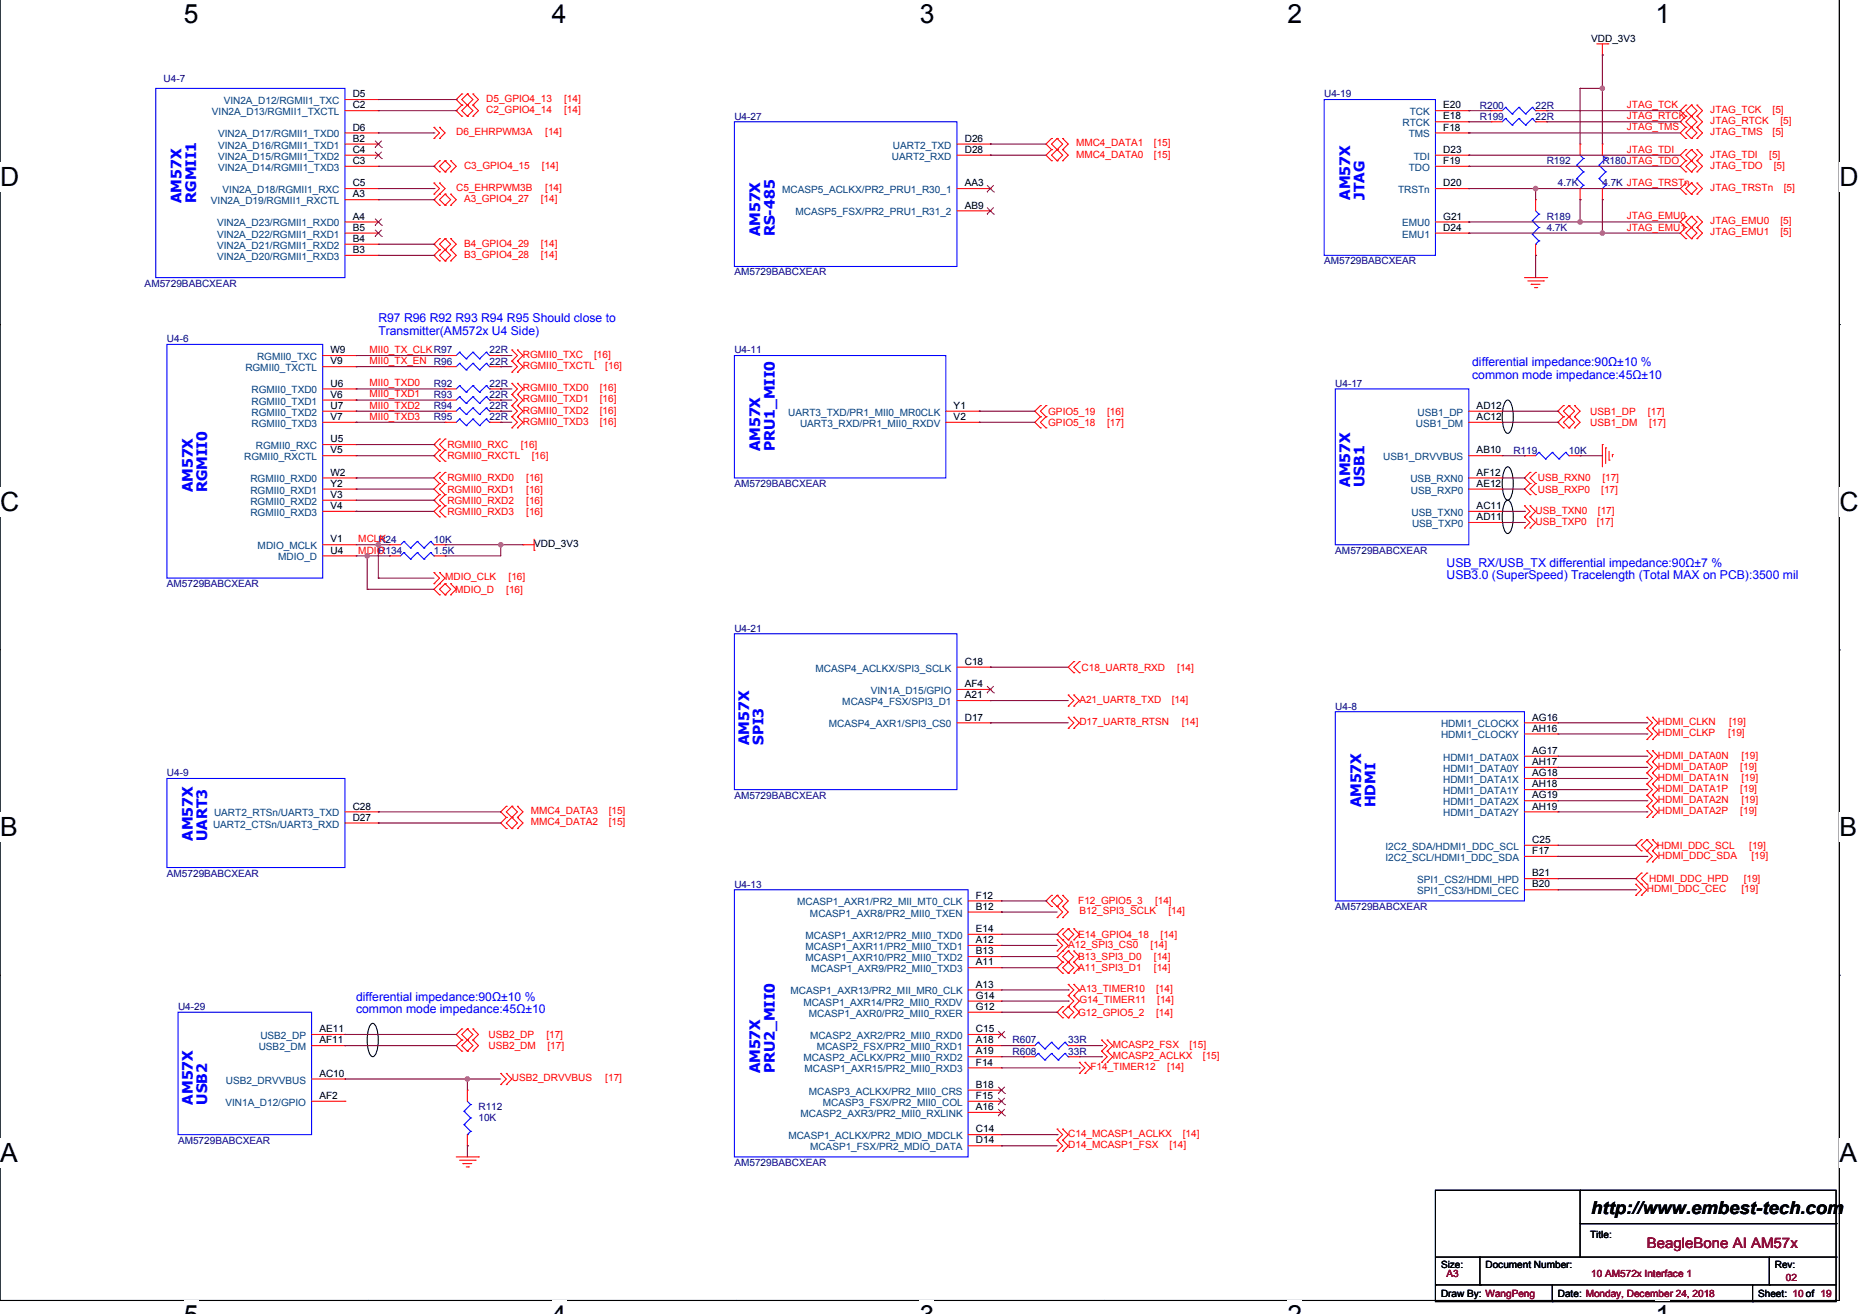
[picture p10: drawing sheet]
<svg xmlns="http://www.w3.org/2000/svg" width="297mm" height="210mm" viewBox="0 0 297 210" stroke-linecap="round" stroke-linejoin="round" font-family="sans-serif">
<path d="M0 -.1v207.8h293.9v-207.8" fill="none" stroke="#000" stroke-width=".17"/>
<g fill="#fff">
<path d="M29.4 -.1h2.3v4.7h-2.3z"/>
<path d="M29.4 207.7h2.3v2.3h-2.3z"/>
</g>
<path d="M58.8 207.7h.1" fill="none" stroke="#000" stroke-width=".17"/>
<g fill="#fff">
<path d="M88.2 -.1h2.3v4.7h-2.3z"/>
<path d="M88.2 207.7h2.3v2.3h-2.3z"/>
</g>
<path d="M117.6 207.7h.1" fill="none" stroke="#000" stroke-width=".17"/>
<g fill="#fff">
<path d="M146.9 -.1h2.4v4.7h-2.4z"/>
<path d="M146.9 207.7h2.4v2.3h-2.4z"/>
</g>
<path d="M176.3 207.7h.1" fill="none" stroke="#000" stroke-width=".17"/>
<g fill="#fff">
<path d="M205.7 -.1h2.4v4.7h-2.4z"/>
<path d="M205.7 207.7h2.4v2.3h-2.4z"/>
</g>
<path d="M235.1 207.7h.1" fill="none" stroke="#000" stroke-width=".17"/>
<g fill="#fff">
<path d="M264.5 -.1h2.3v4.7h-2.3z"/>
<path d="M264.5 207.7h2.3v2.3h-2.3z"/>
<path d="M0 25.9h3v4.7h-3z"/>
<path d="M293.9 25.9h3v4.7h-3z"/>
<path d="M0 77.8h3v4.7h-3z"/>
<path d="M293.9 77.8h3v4.7h-3z"/>
</g>
<path d="M0 51.9h.1M293.9 51.9h.1" fill="none" stroke="#000" stroke-width=".17"/>
<g fill="#fff">
<path d="M0 129.8h2.8v4.7h-2.8z"/>
<path d="M293.9 129.8h2.8v4.7h-2.8z"/>
</g>
<path d="M0 103.8h.1M293.9 103.8h.1" fill="none" stroke="#000" stroke-width=".17"/>
<g fill="#fff">
<path d="M0 181.8h2.8v4.7h-2.8z"/>
<path d="M293.9 181.8h2.8v4.7h-2.8z"/>
</g>
<g fill="none" stroke="#000" stroke-width=".17">
<path d="M240.7 64l.2-.1a1.42 1.42 0 0 1 .8 1.3 5.5 5.5 0 0 1-.6 3.9l-.2 .1a1.42 1.42 0 0 1-.7-1.3 5.5 5.5 0 0 1 .5-3.9zM240.7 74.7l.2-.1a1.42 1.42 0 0 1 .8 1.3 5.5 5.5 0 0 1-.6 3.9l-.2 .1a1.42 1.42 0 0 1-.7-1.3 5.5 5.5 0 0 1 .5-3.9zM240.7 80l.2-.1a1.42 1.42 0 0 1 .8 1.3 5.5 5.5 0 0 1-.6 3.9l-.2 .1a1.42 1.42 0 0 1-.7-1.3 5.5 5.5 0 0 1 .5-3.9zM0 155.8h.1M293.9 155.8h.1M59.3 163.6l.3-.1a1.42 1.42 0 0 1 .7 1.3 5.5 5.5 0 0 1-.5 3.9l-.2 .1a1.42 1.42 0 0 1-.8-1.3 5.5 5.5 0 0 1 .5-3.9zM229.4 190.1h64v17.8h-64zM252.5 190.1h.1M252.5 190.1v10.7M252.5 195.5h40.9M293.4 195.5h.1M229.4 205.3h.1"/>
<path d="M229.4 205.3h64M229.4 200.8h64M236.5 205.3h.1M236.5 200.8v4.5M248 207.9h.1M248 205.3v2.6M280 207.9h.1M280 205.3v2.6M282.7 205.3h.1M282.7 200.8v4.5M293.4 200.8h.1"/>
</g>
<g fill="none" stroke="#f00" stroke-width=".17">
<path d="M55.1 17.7h5.4M55.1 15.9h5.4M60.5 15.9h.1M60.5 17.7h.1M73.8 16.8h.1M73.8 15h.1M73.8 18.6h.1M73.8 15l-.9 .9 .9 .9M73.8 16.8l-.9 .9 .9 .9M74.7 15h.1M74.7 16.8h.1M74.7 18.6h.1"/>
<path d="M74.7 15l.9 .9-1.8 1.8 .9 .9M74.7 15l-.9 .9 1.8 1.8-.9 .9M75.6 16.8h.1M75.6 15h.1M75.6 18.6h.1M75.6 15l.9 .9-.9 .9M75.6 16.8l.9 .9-.9 .9M229.4 17.7h5.3M229.4 19.5h5.3M234.7 17.7h.1M234.7 19.5h.1M238.3 19.5h.1"/>
<path d="M238.3 17.7h.1M238.3 17.7h1.7M238.3 19.5h1.7M245.4 17.7h1.7M245.4 19.5h1.7M247.1 19.5h.1M247.1 17.7h.1M255.1 7h1.8M256 8.8h.1M256 7v1.8M256.9 7h.1M269.4 18.6h.1"/>
<path d="M269.4 16.8h.1M269.4 16.8l-.9 .9 .9 .9M269.4 18.6l-.9 .9 .9 .8M270.3 16.8h.1M270.3 18.6h.1M270.3 16.8l-.9 .9 1.7 1.8-1.7 1.7 .9 .9M270.3 16.8l.8 .9-1.7 1.8 1.7 1.7-.8 .9M271.1 18.6h.1M271.1 16.8h.1M271.1 16.8l.9 .9-.9 .9M271.1 18.6l.9 .9-.9 .8M55.1 35.5h5.4"/>
<path d="M55.1 37.2h5.4M55.1 21.2h5.4M55.1 24.8h5.4M55.1 26.6h5.4M55.1 30.1h5.4M55.1 23h5.4M55.1 31.9h5.4M55.1 39h5.4M60.5 21.2h.1M60.5 23h.1M60.5 24.8h.1M60.5 26.6h.1"/>
<path d="M60.5 30.1h.1M60.5 31.9h.1M60.5 35.5h.1M60.5 37.2h.1M60.5 39h.1M69.3 31h.1M69.3 29.2h.1M69.3 22.1h.1M69.3 20.3h.1M69.3 29.2l.9 .9-.9 .9M69.3 20.3l.9 .9-.9 .9M70.2 27.5h.1"/>
<path d="M70.2 25.7h.1M70.2 31h.1M70.2 29.2h.1M70.2 22.1h.1M70.2 20.3h.1M70.2 39.9h.1M70.2 32.8h.1M70.2 38.1h.1M70.2 25.7l-.9 .9 .9 .9M70.2 29.2l.9 .9-1.8 1.8 .9 .9M70.2 20.3l.9 .9-.9 .9M70.2 39.9l-.9 .9 .9 .9"/>
<path d="M70.2 38.1l-.9 .9 .9 .9M71.1 25.7h.1M71.1 27.5h.1M71.1 39.9h.1M71.1 31h.1M71.1 32.8h.1M71.1 38.1h.1M71.1 25.7l-.9 .9 .9 .9M71.1 25.7l.9 .9-.9 .9M71.1 31l.9 .9-.9 .9M71.1 38.1l.9 .9-1.8 1.8 .9 .9M71.1 38.1l-.9 .9 1.8 1.8-.9 .9"/>
<path d="M71.1 31l-.9 .9 .9 .9M72 27.5h.1M72 25.7h.1M72 39.9h.1M72 32.8h.1M72 31h.1M72 38.1h.1M72 25.7l.9 .9-.9 .9M72 31l.9 .9-.9 .9M72 39.9l.9 .9-.9 .9M72 38.1l.9 .9-.9 .9M152.9 24.8h5.3"/>
<path d="M152.9 30.1h5.3M152.9 23h5.3M152.9 33.7h5.3M158.2 23h.1M158.2 24.8h.1M158.2 30.1h.1M158.2 33.7h.1M168 23.9h.1M168 22.1h.1M168 25.7h.1M168 22.1l-.9 .9 .9 .9M168 23.9l-.9 .9 .9 .9"/>
<path d="M168.9 22.1h.1M168.9 23.9h.1M168.9 25.7h.1M168.9 22.1l-.9 .9 1.8 1.8-.9 .9M168.9 22.1l.9 .9-1.8 1.8 .9 .9M169.8 23.9h.1M169.8 22.1h.1M169.8 25.7h.1M169.8 22.1l.9 .9-.9 .9M169.8 23.9l.9 .9-.9 .9M229.4 35.5h5.3M229.4 37.2h5.3"/>
<path d="M229.4 21.2h5.3M229.4 24.8h5.3M229.4 26.6h5.3M229.4 30.1h5.3M234.7 35.5h.1M234.7 37.2h.1M234.7 21.2h.1M234.7 24.8h.1M234.7 26.6h.1M234.7 30.1h.1M245.4 31.9h.1M245.4 31.9v1.8"/>
<path d="M245.4 39v1.8M252.5 23h.1M252.5 31.9h.1M252.5 23v1.8M252.5 30.1v1.8M256 23h.1M256 31.9h.1M256 23v1.8M256 30.1v1.8M269.4 20.3h.1M269.4 22.1h.1M269.4 25.7h.1"/>
<path d="M269.4 23.9h.1M269.4 27.5h.1M269.4 31h.1M269.4 29.2h.1M269.4 36.3h.1M269.4 34.6h.1M269.4 38.1h.1M269.4 20.3l-.9 .9 .9 .9M269.4 23.9l-.9 .9 .9 .9M269.4 25.7l-.9 .9 .9 .9M269.4 29.2l-.9 .9 .9 .9M269.4 34.6l-.9 .9 .9 .8"/>
<path d="M269.4 36.3l-.9 .9 .9 .9M270.3 20.3h.1M270.3 22.1h.1M270.3 23.9h.1M270.3 25.7h.1M270.3 27.5h.1M270.3 29.2h.1M270.3 31h.1M270.3 34.6h.1M270.3 36.3h.1M270.3 38.1h.1M270.3 23.9l-.9 .9 1.7 1.8-.8 .9"/>
<path d="M270.3 23.9l.8 .9-1.7 1.8 .9 .9M270.3 29.2l-.9 .9 .9 .9M270.3 29.2l.8 .9-.8 .9M270.3 34.6l-.9 .9 1.7 1.7-.8 .9M270.3 34.6l.8 .9-1.7 1.7 .9 .9M271.1 20.3h.1M271.1 22.1h.1M271.1 25.7h.1M271.1 23.9h.1M271.1 27.5h.1M271.1 31h.1M271.1 29.2h.1"/>
<path d="M271.1 36.3h.1M271.1 34.6h.1M271.1 38.1h.1M271.1 20.3l.9 .9-.9 .9M271.1 23.9l.9 .9-.9 .9M271.1 29.2l.9 .9-.9 .9M271.1 25.7l.9 .9-.9 .9M271.1 34.6l.9 .9-.9 .8M271.1 36.3l.9 .9-.9 .9M51.6 58.6h5.3M51.6 56.8h5.3M55.1 40.8h5.4"/>
<path d="M56.9 56.8h.1M56.9 58.6h.1M60.5 40.8h.1M70.2 41.7h.1M71.1 41.7h.1M71.1 58.6h.1M71.1 56.8h.1M71.1 58.6h1.8M71.1 56.8h1.8M72 41.7h.1M78.2 58.6h1.8M78.2 56.8h1.8"/>
<path d="M80 58.6h.1M80 56.8h.1M81.8 59.5h.1M81.8 57.7h.1M81.8 55.9h.1M81.8 57.7l.9 .9-.9 .9M81.8 55.9l.9 .9-.9 .9M82.7 59.5h.1M82.7 57.7h.1M82.7 55.9h.1M82.7 57.7l.9 .9-.9 .9M82.7 55.9l.9 .9-.9 .9"/>
<path d="M243.6 44.3h3.5M244.1 44.9h2.5M244.7 45.4h.1M244.7 45.4h1.4M245.2 45.9h.3M245.4 40.8h.1M245.5 45.9h.1M246.6 44.9h.1M247.1 44.3h.1M51.6 65.7h5.3M51.6 63.9h5.3M51.6 72.8h5.3"/>
<path d="M51.6 62.1h5.3M51.6 67.5h5.3M51.6 71h5.3M51.6 76.4h5.3M51.6 78.1h5.3M51.6 79.9h5.3M56.9 62.1h.1M56.9 63.9h.1M56.9 65.7h.1M56.9 67.5h.1M56.9 71h.1M56.9 72.8h.1"/>
<path d="M56.9 76.4h.1M56.9 78.1h.1M56.9 79.9h.1M70.2 71.9h.1M70.2 73.7h.1M70.2 70.1h.1M70.2 77.2h.1M70.2 79h.1M70.2 75.5h.1M70.2 71.9l-.9 .9 .9 .9M70.2 70.1l-.9 .9 .9 .9M70.2 75.5l-.9 .9 .9 .8"/>
<path d="M70.2 79l-.9 .9 .9 .9M70.2 77.2l-.9 .9 .9 .9M71.1 73.7h.1M71.1 71.9h.1M71.1 70.1h.1M71.1 79h.1M71.1 77.2h.1M71.1 75.5h.1M71.1 65.7h.1M71.1 63.9h.1M71.1 67.5h.1M71.1 62.1h.1"/>
<path d="M71.1 70.1l-.9 .9 .9 .9M71.1 75.5l-.9 .9 .9 .8M71.1 77.2l-.9 .9 .9 .9M71.1 79l-.9 .9 .9 .9M71.1 71.9l-.9 .9 .9 .9M71.1 65.7h1.8M71.1 63.9h1.8M71.1 62.1h1.8M71.1 67.5h1.8M78.2 65.7h1.8M78.2 63.9h1.8M78.2 62.1h1.8"/>
<path d="M78.2 67.5h1.8M80 65.7h.1M80 63.9h.1M80 67.5h.1M80 62.1h.1M81.8 64.8h.1M81.8 63h.1M81.8 61.2h.1M81.8 66.6h.1M81.8 68.4h.1M81.8 63l.9 .9-.9 .9M81.8 61.2l.9 .9-.9 .9"/>
<path d="M81.8 64.8l.9 .9-.9 .9M81.8 66.6l.9 .9-.9 .9M82.7 64.8h.1M82.7 63h.1M82.7 61.2h.1M82.7 66.6h.1M82.7 68.4h.1M82.7 63l.9 .9-.9 .9M82.7 61.2l.9 .9-.9 .9M82.7 64.8l.9 .9-.9 .9M82.7 66.6l.9 .9-.9 .9M151.1 65.7h5.4"/>
<path d="M151.1 67.5h5.4M156.5 67.5h.1M156.5 65.7h.1M166.2 64.8h.1M166.2 66.6h.1M166.2 68.4h.1M166.2 64.8l-.8 .9 .8 .9M166.2 66.6l-.8 .9 .8 .9M167.1 66.6h.1M167.1 64.8h.1M167.1 68.4h.1M167.1 64.8l-.9 .9 .9 .9"/>
<path d="M167.1 66.6l-.9 .9 .9 .9M234.7 65.7h5.3M234.7 72.8h5.3M234.7 67.5h5.3M234.7 76.4h5.3M234.7 78.1h5.3M240 65.7h.1M240 67.5h.1M240 72.8h.1M240 78.1h.1M240 76.4h.1M243.6 72.8h.1"/>
<path d="M243.6 72.8h1.8M244.5 75.5h.1M244.5 77.2h.1M244.5 79h.1M244.5 75.5l-.9 .9 .9 .8M244.5 77.2l-.9 .9 .9 .9M245.4 77.2h.1M245.4 75.5h.1M245.4 79h.1M245.4 75.5l-.9 .9 .9 .8M245.4 77.2l-.9 .9 .9 .9M249.8 66.6h.1"/>
<path d="M249.8 68.4h.1M249.8 64.8h.1M249.8 66.6l-.9 .9 .9 .9M249.8 64.8l-.9 .9 .9 .9M250.7 68.4h.1M250.7 66.6h.1M250.7 64.8h.1M250.7 64.8l.9 .9-1.8 1.8 .9 .9M250.7 64.8l-.9 .9 1.8 1.8-.9 .9M250.7 72.8h1.8M251.6 66.6h.1M251.6 68.4h.1"/>
<path d="M251.6 64.8h.1M251.6 66.6l.9 .9-.9 .9M251.6 64.8l.9 .9-.9 .9M252.5 72.8h.1M256 71h.1M256 71v3.6M256.6 71.5h.1M256.6 71.5v2.5M257.1 73.5h.1M257.1 72.1v1.4M257.6 72.6h.1M257.6 72.6v.4"/>
<path d="M51.6 87h5.3M51.6 88.8h5.3M51.6 81.7h5.3M56.9 81.7h.1M56.9 87h.1M56.9 88.8h.1M62.2 88.8h.1M62.2 87h.1M62.2 87h1.8M62.2 88.8h1.8M69.3 93.2h.1M69.3 91.5h.1"/>
<path d="M69.3 87h1.8M69.3 91.5l.9 .9-.9 .8M69.3 88.8h1.8M70.2 80.8h.1M70.2 82.6h.1M70.2 93.2h.1M70.2 91.5h.1M70.2 95h.1M70.2 80.8l-.9 .9 .9 .9M70.2 91.5l.9 .9-1.8 1.7 .9 .9M71.1 82.6h.1M71.1 80.8h.1"/>
<path d="M71.1 95h.1M71.1 93.2h.1M71.1 88.8h.1M71.1 87h.1M71.1 80.8l-.9 .9 .9 .9M71.1 93.2l.9 .9-.9 .9M71.1 93.2l-.9 .9 .9 .9M72 93.2h.1M72 95h.1M72 93.2l.9 .9-.9 .9M83.6 87h.1M83.6 87h1.7"/>
<path d="M85.3 87.9h.1M85.3 86.1v1.8M234.7 81.7h5.3M234.7 83.5h5.3M240 83.5h.1M240 81.7h.1M243.6 82.6h.1M243.6 80.8h.1M243.6 84.4h.1M243.6 80.8l.9 .9-.9 .9M243.6 82.6l.9 .9-.9 .9M244.5 82.6h.1"/>
<path d="M244.5 80.8h.1M244.5 84.4h.1M244.5 80.8l.9 .9-.9 .9M244.5 82.6l.9 .9-.9 .9M152.9 115.5h5.3M152.9 106.6h5.3M152.9 111.9h5.3M152.9 110.1h5.3M158.2 106.6h.1M158.2 115.5h.1M158.2 111.9h.1M158.2 110.1h.1"/>
<path d="M170.7 116.4h.1M170.7 114.6h.1M170.7 112.8h.1M170.7 111h.1M170.7 114.6l.9 .9-.9 .9M170.7 111l.9 .9-.9 .9M171.6 116.4h.1M171.6 114.6h.1M171.6 112.8h.1M171.6 111h.1M171.6 105.7h.1M171.6 107.5h.1"/>
<path d="M171.6 114.6l.9 .9-.9 .9M171.6 111l.9 .9-.9 .9M171.6 105.7l-.9 .9 .9 .9M172.5 107.5h.1M172.5 105.7h.1M172.5 105.7l-.9 .9 .9 .9M243.6 115.5h5.3M243.6 117.2h5.3M248.9 115.5h.1M248.9 117.2h.1M263.1 116.4h.1M263.1 114.6h.1"/>
<path d="M263.1 118.1h.1M263.1 119.9h.1M263.1 114.6l.9 .9-.9 .9M263.1 116.4l.9 .8-.9 .9M263.1 119.9l.9 .9-.9 .9M264 116.4h.1M264 114.6h.1M264 118.1h.1M264 119.9h.1M264 114.6l.9 .9-.9 .9M264 116.4l.9 .8-.9 .9M264 119.9l.9 .9-.9 .9"/>
<path d="M55.1 129.7h5.4M55.1 131.5h5.4M60.5 131.5h.1M60.5 129.7h.1M80.9 132.4h.1M80.9 130.6h.1M80.9 128.8h.1M80.9 130.6l-.9 .9 .9 .9M80.9 128.8l-.9 .9 .9 .9M81.8 130.6h.1M81.8 132.4h.1M81.8 128.8h.1"/>
<path d="M81.8 128.8l.9 .9-1.8 1.8 .9 .9M81.8 128.8l-.9 .9 1.8 1.8-.9 .9M82.7 132.4h.1M82.7 130.6h.1M82.7 128.8h.1M82.7 130.6l.9 .9-.9 .9M82.7 128.8l.9 .9-.9 .9M243.6 120.8h5.3M243.6 122.6h5.3M243.6 124.4h5.3M243.6 126.1h5.3M243.6 127.9h5.3"/>
<path d="M243.6 129.7h5.3M243.6 136.8h5.3M243.6 135h5.3M248.9 120.8h.1M248.9 122.6h.1M248.9 124.4h.1M248.9 126.1h.1M248.9 127.9h.1M248.9 129.7h.1M248.9 136.8h.1M248.9 135h.1M262.3 134.1h.1"/>
<path d="M262.3 135.9h.1M262.3 139.5h.1M262.3 139.5l-.9 .9 1.7 1.7-.8 .9M262.3 134.1l-.9 .9 .9 .9M263.1 137.7h.1M263.1 135.9h.1M263.1 134.1h.1M263.1 121.7h.1M263.1 123.5h.1M263.1 125.2h.1M263.1 127h.1M263.1 128.8h.1"/>
<path d="M263.1 130.6h.1M263.1 139.5h.1M263.1 134.1l-.8 .9 1.7 1.8-.9 .9M263.1 134.1l.9 .9-.9 .9M263.1 121.7l.9 .9-.9 .9M263.1 123.5l.9 .9-.9 .8M263.1 125.2l.9 .9-.9 .9M263.1 127l.9 .9-.9 .9M263.1 128.8l.9 .9-.9 .9M263.1 139.5l-.8 .9 .8 .8M264 137.7h.1M264 135.9h.1"/>
<path d="M264 134.1h.1M264 121.7h.1M264 123.5h.1M264 125.2h.1M264 127h.1M264 128.8h.1M264 130.6h.1M264 135.9l.9 .9-.9 .9M264 134.1l.9 .9-.9 .9M264 121.7l.9 .9-.9 .9M264 123.5l.9 .9-.9 .8M264 125.2l.9 .9-.9 .9"/>
<path d="M264 127l.9 .9-.9 .9M264 128.8l.9 .9-.9 .9M154.7 152.8h5.3M154.7 151h5.3M154.7 149.2h5.3M154.7 159.9h5.3M154.7 145.7h5.3M154.7 154.6h5.3M154.7 158.1h5.3M154.7 143.9h5.3M160 152.8h.1M160 151h.1"/>
<path d="M160 149.2h.1M160 159.9h.1M160 145.7h.1M160 154.6h.1M160 158.1h.1M160 143.9h.1M168 143h.1M168 144.8h.1M168 143l-.9 .9 .9 .9M168.9 151.9h.1M168.9 150.1h.1M168.9 144.8h.1"/>
<path d="M168.9 143h.1M168.9 146.6h.1M168.9 143l-.9 .9 1.8 1.8-.9 .9M168.9 150.1l.9 .9-.9 .9M168.9 143l.9 .9-.9 .9M169.8 151.9h.1M169.8 150.1h.1M169.8 153.7h.1M169.8 148.4h.1M169.8 143h.1M169.8 144.8h.1M169.8 146.6h.1"/>
<path d="M169.8 155.5h.1M169.8 144.8l.9 .9-.9 .9M169.8 148.4l-.9 .8 1.8 1.8-1.8 1.8 .9 .9M169.8 143l.9 .9-.9 .9M169.8 153.7l-.9 .9 .9 .9M170.7 153.7h.1M170.7 151.9h.1M170.7 159h.1M170.7 157.3h.1M170.7 150.1h.1M170.7 148.4h.1M170.7 155.5h.1"/>
<path d="M170.7 148.4l-.9 .8 .9 .9M170.7 151.9l-.9 .9 1.8 1.8-.9 .9M170.7 148.4l.9 .8-.9 .9M170.7 151.9l.9 .9-1.8 1.8 .9 .9M170.7 159l.9 .9-1.8 1.8 .9 .9M170.7 157.3l.9 .8-.9 .9M171.6 151.9h.1M171.6 153.7h.1M171.6 159h.1M171.6 157.3h.1M171.6 148.4h.1M171.6 150.1h.1"/>
<path d="M171.6 155.5h.1M171.6 148.4l.9 .8-.9 .9M171.6 151.9l.9 .9-.9 .9M171.6 159l.9 .9-.9 .9M171.6 157.3l.9 .8-.9 .9M171.6 153.7l.9 .9-.9 .9M243.6 140.4h5.3M243.6 142.1h5.3M248.9 140.4h.1M248.9 142.1h.1M261.4 143h.1M261.4 141.2h.1"/>
<path d="M261.4 141.2l.9 .9-.9 .9M262.3 143h.1M262.3 141.2h.1M263.1 141.2h.1M49.8 165.3h5.3M49.8 167h5.3M49.8 175.9h5.3M49.8 172.4h5.3M55.1 165.3h.1M55.1 167h.1M55.1 172.4h.1M55.1 175.9h.1"/>
<path d="M73.8 166.1h.1M73.8 167.9h.1M73.8 164.4h.1M73.8 166.1l-.9 .9 .9 .9M73.8 164.4l-.9 .9 .9 .8M74.7 167.9h.1M74.7 166.1h.1M74.7 164.4h.1M74.7 174.1h.1M74.7 164.4l.9 .9-1.8 1.7 .9 .9M74.7 164.4l-.9 .9 1.8 1.7-.9 .9M74.7 174.1v1.8"/>
<path d="M75.6 166.1h.1M75.6 167.9h.1M75.6 164.4h.1M75.6 166.1l.9 .9-.9 .9M75.6 164.4l.9 .9-.9 .8M80 173.3h.1M80 171.5h.1M80 171.5l.9 .9-.9 .9M80.9 173.3h.1M80.9 171.5h.1M80.9 171.5l.9 .9-.9 .9M154.7 161.7h5.3"/>
<path d="M154.7 170.6h5.3M154.7 168.8h5.3M154.7 165.3h5.3M154.7 177.7h5.3M154.7 167h5.3M154.7 174.1h5.3M154.7 175.9h5.3M160 161.7h.1M160 170.6h.1M160 168.8h.1M160 165.3h.1M160 177.7h.1"/>
<path d="M160 167h.1M160 174.1h.1M160 175.9h.1M163.6 167h.1M163.6 168.8h.1M163.6 168.8h1.8M163.6 167h1.8M169.8 160.8h.1M169.8 162.6h.1M169.8 160.8l-.9 .9 .9 .9M170.7 160.8h.1M170.7 162.6h.1"/>
<path d="M170.7 160.8l.9 .9-.9 .9M170.7 168.8h1.8M170.7 167h1.8M171.6 160.8h.1M171.6 162.6h.1M171.6 160.8l.9 .9-.9 .9M172.5 171.5h.1M172.5 169.7h.1M172.5 167h.1M172.5 168.8h.1M172.5 169.7l.9 .9-.9 .9M173.4 171.5h.1"/>
<path d="M173.4 169.7h.1M173.4 169.7l.8 .9-.8 .9M176 169.7h.1M176 167.9h.1M176 166.1h.1M176 166.1l.9 .9-.9 .9M176 167.9l.9 .9-.9 .9M176.9 169.7h.1M176.9 167.9h.1M176.9 166.1h.1M176.9 166.1l.9 .9-.9 .9M176.9 167.9l.9 .9-.9 .9"/>
<path d="M72.9 184.8h3.6M73.4 185.3h2.5M74 185.9h.1M74 185.9h1.4M74.5 186.4h.4M74.7 183h.1M74.7 181.3v1.7M74.9 186.4h.1M75.9 185.3h.1M76.5 184.8h.1M154.7 181.3h5.3M154.7 183h5.3"/>
<path d="M160 181.3h.1M160 183h.1M168.9 183.9h.1M168.9 182.1h.1M168.9 180.4h.1M168.9 182.1l.9 .9-.9 .9M168.9 180.4l.9 .9-.9 .8M169.8 183.9h.1M169.8 182.1h.1M169.8 180.4h.1M169.8 182.1l.9 .9-.9 .9M169.8 180.4l.9 .9-.9 .8"/>
</g>
<g fill="none" stroke="#00f" stroke-width=".17">
<path d="M24.9 14.1h30.2v30.2h-30.2zM117.3 19.5h35.6v23.1h-35.6zM211.6 15.9h17.8v24.9h-17.8zM240.6 18.9h.1M240.6 17.1h.1M240.6 18.9l-.6 .6M240.6 18.9l1 1.1M240.6 17.1l-.6 .6M240.6 17.1l1 1.1M241.6 20h.1M241.6 18.2h.1M242.7 18.9h.1"/>
<path d="M242.7 17.1h.1M242.7 18.9l-1.1 1.1M242.7 18.9l1.1 1.1M242.7 17.1l-1.1 1.1M242.7 17.1l1.1 1.1M243.8 20h.1M243.8 18.2h.1M244.8 18.9h.1M244.8 17.1h.1M244.8 17.1l.6 .6M244.8 18.9l-1 1.1M244.8 18.9l.6 .6"/>
<path d="M244.8 17.1l-1 1.1M245.4 19.5h.1M245.4 17.7h.1M244.8 35.3h.1M244.8 37.4h.1M244.8 35.3l1.1 1M244.8 37.4l1.1 1.1M245.4 39h.1M245.4 33.7l.5 .5M245.9 34.2h.1M245.9 36.3h.1M245.9 38.5h.1"/>
<path d="M245.9 34.2l-1.1 1.1M245.9 36.3l-1.1 1.1M245.9 38.5l-.5 .5M251.9 26.4h.1M251.9 28.5h.1M251.9 26.4l1.1 1.1M251.9 28.5l1.1 1.1M252.5 30.1h.1M252.5 24.8l.5 .5M253 25.3h.1M253 27.5h.1M253 29.6h.1"/>
<path d="M253 25.3l-1.1 1.1M253 27.5l-1.1 1M253 29.6l-.5 .5M255.5 26.4h.1M255.5 28.5h.1M255.5 26.4l1.1 1.1M255.5 28.5l1.1 1.1M256 30.1h.1M256 24.8l.6 .5M256.6 25.3h.1M256.6 27.5h.1M256.6 29.6h.1"/>
<path d="M256.6 25.3l-1.1 1.1M256.6 27.5l-1.1 1M256.6 29.6l-.6 .5M26.7 55h24.9v37.4h-24.9zM73.4 58h.1M73.4 56.3h.1M73.4 58l-.5 .6M73.4 58l1.1 1.1M73.4 56.3l-.5 .5M73.4 56.3l1.1 1M74.5 59.1h.1M74.5 57.3h.1"/>
<path d="M75.6 58h.1M75.6 56.3h.1M75.6 58l-1.1 1.1M75.6 58l1 1.1M75.6 56.3l-1.1 1M75.6 56.3l1 1M76.6 59.1h.1M76.6 57.3h.1M77.7 58h.1M77.7 56.3h.1M77.7 58l-1.1 1.1M77.7 58l.5 .6"/>
<path d="M77.7 56.3l-1.1 1M77.7 56.3l.5 .5M78.2 58.6h.1M78.2 56.8h.1M117.3 56.8h33.8v19.6h-33.8zM73.4 65.2h.1M73.4 63.4h.1M73.4 66.9h.1M73.4 61.6h.1M73.4 65.2l-.5 .5M73.4 65.2l1.1 1M73.4 63.4l-.5 .5"/>
<path d="M73.4 63.4l1.1 1M73.4 66.9l-.5 .6M73.4 66.9l1.1 1.1M73.4 61.6l-.5 .5M73.4 61.6l1.1 1.1M74.5 66.2h.1M74.5 64.4h.1M74.5 68h.1M74.5 62.7h.1M75.6 65.2h.1M75.6 63.4h.1M75.6 66.9h.1"/>
<path d="M75.6 61.6h.1M75.6 65.2l-1.1 1M75.6 65.2l1 1M75.6 63.4l-1.1 1M75.6 63.4l1 1M75.6 66.9l-1.1 1.1M75.6 66.9l1 1.1M75.6 61.6l-1.1 1.1M75.6 61.6l1 1.1M76.6 66.2h.1M76.6 64.4h.1M76.6 68h.1"/>
<path d="M76.6 62.7h.1M77.7 65.2h.1M77.7 63.4h.1M77.7 66.9h.1M77.7 61.6h.1M77.7 65.2l-1.1 1M77.7 65.2l.5 .5M77.7 63.4l-1.1 1M77.7 63.4l.5 .5M77.7 66.9l-1.1 1.1M77.7 66.9l.5 .6M77.7 61.6l-1.1 1.1"/>
<path d="M77.7 61.6l.5 .5M78.2 65.7h.1M78.2 63.9h.1M78.2 67.5h.1M78.2 62.1h.1M213.4 62.1h21.3v24.9h-21.3zM245.9 72.3h.1M245.9 72.3l-.5 .5M245.9 72.3l1.1 1M247 73.3h.1M248 72.3h.1M248 72.3l-1 1"/>
<path d="M248 72.3l1.1 1M249.1 73.3h.1M250.2 72.3h.1M250.2 72.3l-1.1 1M250.2 72.3l.5 .5M250.7 72.8h.1M64.5 88.3h.1M64.5 86.5h.1M64.5 88.3l-.5 .5M64.5 88.3l1.1 1M64.5 86.5l-.5 .5M64.5 86.5l1.1 1"/>
<path d="M65.6 89.3h.1M65.6 87.5h.1M66.7 88.3h.1M66.7 86.5h.1M66.7 88.3l-1.1 1M66.7 88.3l1 1M66.7 86.5l-1.1 1M66.7 86.5l1 1M67.7 89.3h.1M67.7 87.5h.1M68.8 88.3h.1M68.8 86.5h.1"/>
<path d="M68.8 88.3l-1.1 1M68.8 88.3l.5 .5M68.8 86.5l-1.1 1M68.8 86.5l.5 .5M69.3 88.8h.1M69.3 87h.1M117.3 101.2h35.6v24.9h-35.6zM213.4 113.7h30.2v30.2h-30.2zM26.7 124.4h28.4v14.2h-28.4zM117.3 142.1h37.4v42.7h-37.4zM28.4 161.7h21.4v19.6h-21.4zM74.1 177.5h.1"/>
<path d="M74.1 179.7h.1M74.1 177.5l1.1 1.1M74.1 179.7l1.1 1M74.7 175.9l.5 .5M75.2 176.4h.1M75.2 178.6h.1M75.2 176.4l-1.1 1.1M75.2 178.6l-1.1 1.1M165.9 166.5h.1M165.9 168.3h.1M165.9 166.5l-.5 .5M165.9 166.5l1.1 1.1"/>
<path d="M165.9 168.3l-.5 .5M165.9 168.3l1.1 1M167 167.6h.1M167 169.3h.1M168 166.5h.1M168 168.3h.1M168 166.5l-1 1.1M168 166.5l1.1 1.1M168 168.3l-1 1M168 168.3l1.1 1M169.1 167.6h.1M169.1 169.3h.1"/>
<path d="M170.2 166.5h.1M170.2 168.3h.1M170.2 166.5l-1.1 1.1M170.2 166.5l.5 .5M170.2 168.3l-1.1 1M170.2 168.3l.5 .5M170.7 167h.1M170.7 168.8h.1M74.7 181.3h.1M75.2 180.7h.1M75.2 180.7l-.5 .6"/>
</g>
<g fill="none" stroke="#804000" stroke-width=".16">
<path d="M59.9 23.6h.1M59.9 25.3h.1M59.9 36h.1M59.9 37.8h.1M59.9 22.5l1.1 1.1M59.9 24.3l1.1 1M59.9 34.9l1.1 1.1M59.9 36.7l1.1 1.1M61 22.5l-1.1 1.1M61 24.3l-1.1 1M61 34.9l-1.1 1.1M61 36.7l-1.1 1.1"/>
<path d="M61 23.6h.1M61 25.3h.1M61 36h.1M61 37.8h.1M157.7 30.7h.1M157.7 34.2h.1M157.7 29.6l1.1 1.1M157.7 33.2l1.1 1M158.8 29.6l-1.1 1.1M158.8 33.2l-1.1 1M158.8 30.7h.1M158.8 34.2h.1"/>
<path d="M157.7 110.7h.1M157.7 109.6l1.1 1.1M158.8 109.6l-1.1 1.1M158.8 110.7h.1M159.5 165.8h.1M159.5 178.2h.1M159.5 174.7h.1M159.5 176.5h.1M159.5 164.7l1.1 1.1M159.5 177.2l1.1 1M159.5 173.6l1.1 1.1M159.5 175.4l1.1 1.1"/>
<path d="M160.5 164.7l-1 1.1M160.5 177.2l-1 1M160.5 173.6l-1 1.1M160.5 175.4l-1 1.1M160.6 165.8h.1M160.6 178.2h.1M160.6 174.7h.1M160.6 176.5h.1"/>
</g>
<g fill="none" stroke="#800040" stroke-width=".17">
<path d="M60.5 17.7h12.4M60.5 15.9h12.4M72.9 15.9h.1M72.9 17.7h.1M234.7 19.5h.1M234.7 17.7h.1M234.7 19.5h3.6M234.7 17.7h3.6M247.1 19.5h21.4M247.1 17.7h21.4M252.5 14.1h.1M252.5 14.1v8.9"/>
<path d="M252.5 14.1h3.5M256 8.8h.1M256 14.1h.1M256 8.8v14.2M268.5 19.5h.1M268.5 17.7h.1M60.5 30.1h8.8M60.5 26.6h8.8M60.5 21.2h8.8M60.5 31.9h8.8M60.5 39h8.8M69.3 26.6h.1"/>
<path d="M69.3 30.1h.1M69.3 21.2h.1M69.3 31.9h.1M69.3 39h.1M158.2 24.8h.1M158.2 23h.1M158.2 24.8h8.9M158.2 23h8.9M234.7 37.2h.1M234.7 35.5h.1M234.7 30.1h.1M234.7 26.6h.1"/>
<path d="M234.7 21.2h.1M234.7 24.8h.1M234.7 37.2h33.8M234.7 35.5h33.8M234.7 30.1h33.8M234.7 26.6h33.8M234.7 21.2h33.8M234.7 24.8h33.8M245.4 30.1h.1M245.4 30.1v1.8M252.5 35.5h.1M252.5 31.9h.1"/>
<path d="M252.5 31.9v3.6M256 37.2h.1M256 31.9h.1M256 31.9v5.3M56.9 58.6h.1M56.9 56.8h.1M56.9 58.6h14.2M56.9 56.8h14.2M60.5 40.8h8.8M69.3 40.8h.1M80 56.8h.1M80 58.6h.1"/>
<path d="M80 58.6h1.8M80 56.8h1.8M245.4 40.8h.1M245.4 40.8v3.5M56.9 63.9h.1M56.9 65.7h.1M56.9 67.5h.1M56.9 62.1h.1M56.9 76.4h.1M56.9 78.1h.1M56.9 63.9h14.2M56.9 65.7h14.2"/>
<path d="M56.9 67.5h14.2M56.9 62.1h14.2M56.9 71h12.4M56.9 76.4h12.4M56.9 72.8h12.4M56.9 78.1h12.4M56.9 79.9h12.4M69.3 71h.1M69.3 72.8h.1M69.3 79.9h.1M80 62.1h.1M80 63.9h.1"/>
<path d="M80 65.7h.1M80 67.5h.1M80 63.9h1.8M80 65.7h1.8M80 67.5h1.8M80 62.1h1.8M156.5 65.7h.1M156.5 67.5h.1M156.5 65.7h8.9M156.5 67.5h8.9M240 65.7h8.9M240 67.5h8.9"/>
<path d="M240 76.4h3.6M240 72.8h3.6M240 78.1h3.6M243.6 76.4h.1M243.6 72.8h.1M243.6 78.1h.1M248.9 67.5h.1M248.9 65.7h.1M252.5 72.8h.1M252.5 72.8h3.5M56.9 81.7h.1M56.9 87h5.3"/>
<path d="M56.9 88.8h5.3M56.9 81.7h12.4M58.7 94.1h.1M58.7 88.8h.1M58.7 94.1h10.6M58.7 88.8v5.3M60.5 92.4h.1M60.5 87h.1M60.5 92.4h8.8M60.5 87v5.4M62.2 88.8h.1M71.1 88.8h.1"/>
<path d="M71.1 87h.1M71.1 87h12.5M80 87h.1M80 87v1.8h-8.9M240 81.7h3.6M240 83.5h3.6M243.6 83.5h.1M243.6 81.7h.1M158.2 115.5h.1M158.2 111.9h.1M158.2 106.6h.1M158.2 115.5h12.5"/>
<path d="M158.2 111.9h12.5M158.2 106.6h12.5M248.9 115.5h14.2M248.9 117.2h14.2M263.1 115.5h.1M263.1 117.2h.1M60.5 131.5h.1M60.5 129.7h.1M60.5 131.5h19.5M60.5 129.7h19.5M248.9 135h12.5M248.9 136.8h14.2"/>
<path d="M248.9 129.7h14.2M248.9 120.8h14.2M248.9 122.6h14.2M248.9 124.4h14.2M248.9 126.1h14.2M248.9 127.9h14.2M261.4 135h.1M263.1 136.8h.1M263.1 120.8h.1M263.1 122.6h.1M263.1 124.4h.1M263.1 126.1h.1"/>
<path d="M263.1 127.9h.1M263.1 129.7h.1M160 145.7h.1M160 151h.1M160 152.8h.1M160 145.7h8.9M160 151h8.9M160 152.8h8.9M160 154.6h8.9M160 159.9h10.7M160 158.1h10.7M160 149.2h8.9"/>
<path d="M160 143.9h7.1M167.1 143.9h.1M168.9 154.6h.1M168.9 149.2h.1M170.7 159.9h.1M170.7 158.1h.1M248.9 140.4h12.5M248.9 142.1h12.5M261.4 140.4h.1M261.4 142.1h.1M55.1 172.4h.1M55.1 165.3h.1"/>
<path d="M55.1 167h.1M55.1 167h17.8M55.1 172.4h24.9M55.1 165.3h17.8M74.7 172.4h.1M74.7 172.4v1.7M160 170.6h12.5M160 168.8h3.6M160 167h3.6M160 161.7h8.9M163.6 168.8h.1M163.6 167h.1"/>
<path d="M168.9 161.7h.1M172.5 170.6h.1M172.5 168.8h3.5M172.5 167h3.5M176 168.8h.1M176 167h.1M74.7 183h.1M74.7 183v1.8M160 183h.1M160 183h8.9M160 181.3h8.9M168.9 181.3h.1"/>
</g>
<g fill="#f0f" stroke="#f0f" stroke-width=".17">
<circle cx="256" cy="37.2" r=".35"/>
<circle cx="252.5" cy="35.5" r=".35"/>
<circle cx="256" cy="14.1" r=".35"/>
<circle cx="245.4" cy="30.1" r=".35"/>
<circle cx="80" cy="87" r=".35"/>
<circle cx="60.4" cy="87" r=".35"/>
<circle cx="58.7" cy="88.8" r=".35"/>
<circle cx="74.7" cy="172.4" r=".35"/>
</g>
<g font-size="4.2">
<text x="29.4" y="3.7">5</text>
<text x="88.2" y="3.7">4</text>
<text x="146.9" y="3.7">3</text>
<text x="205.7" y="3.7">2</text>
<text x="264.5" y="3.7">1</text>
<text x="0" y="29.7">D</text>
<text x="293.9" y="29.7">D</text>
<text x="0" y="81.7">C</text>
<text x="293.9" y="81.7">C</text>
<text x="0" y="133.6">B</text>
<text x="293.9" y="133.6">B</text>
<text x="0" y="185.6">A</text>
<text x="293.9" y="185.6">A</text>
</g>
<text font-size="2.8" x="254.3" y="194">http://www.embest-tech.com</text>
<g font-size="2.3" fill="#00f">
<text x="29" y="32.4" transform="rotate(-90 29 32.4)">AM57X</text>
<text x="31.3" y="32.4" transform="rotate(-90 31.3 32.4)">RGMII1</text>
<text x="215.7" y="31.9" transform="rotate(-90 215.7 31.9)">AM57X</text>
<text x="218" y="31.9" transform="rotate(-90 218 31.9)">JTAG</text>
<text x="121.5" y="37.8" transform="rotate(-90 121.5 37.8)">AM57X</text>
<text x="123.8" y="37.8" transform="rotate(-90 123.8 37.8)">RS-485</text>
<text x="121.5" y="72.1" transform="rotate(-90 121.5 72.1)">AM57X</text>
<text x="123.8" y="72.1" transform="rotate(-90 123.8 72.1)">PRU1_MII0</text>
<text x="215.7" y="77.8" transform="rotate(-90 215.7 77.8)">AM57X</text>
<text x="218" y="77.8" transform="rotate(-90 218 77.8)">USB1</text>
<text x="30.8" y="78.7" transform="rotate(-90 30.8 78.7)">AM57X</text>
<text x="33.1" y="78.7" transform="rotate(-90 33.1 78.7)">RGMII0</text>
<text x="119.7" y="119" transform="rotate(-90 119.7 119)">AM57X</text>
<text x="122" y="119" transform="rotate(-90 122 119)">SPI3</text>
<text x="217.5" y="129" transform="rotate(-90 217.5 129)">AM57X</text>
<text x="219.8" y="129" transform="rotate(-90 219.8 129)">HDMI</text>
<text x="30.8" y="134.3" transform="rotate(-90 30.8 134.3)">AM57X</text>
<text x="33.1" y="134.3" transform="rotate(-90 33.1 134.3)">UART3</text>
<text x="121.5" y="171.5" transform="rotate(-90 121.5 171.5)">AM57X</text>
<text x="123.8" y="171.5" transform="rotate(-90 123.8 171.5)">PRU2_MII0</text>
<text x="30.8" y="176.4" transform="rotate(-90 30.8 176.4)">AM57X</text>
<text x="33.1" y="176.4" transform="rotate(-90 33.1 176.4)">USB2</text>
</g>
<text font-size="2.3" fill="#800000" x="263.1" y="199.3">BeagleBone AI AM57x</text>
<g font-size="1.9" fill="#00f">
<text x="60.5" y="51.4">R97 R96 R92 R93 R94 R95 Should close to</text>
<text x="60.5" y="53.4">Transmitter(AM572x U4 Side)</text>
<text x="235.2" y="58.5">differential impedance:90Ω±10 %</text>
<text x="235.2" y="60.6">common mode impedance:45Ω±10</text>
<text x="231.1" y="90.5">USB_RX/USB_TX differential impedance:90Ω±7 %</text>
<text x="231.1" y="92.6">USB3.0 (SuperSpeed) Tracelength (Total MAX on PCB):3500 mil</text>
<text x="56.9" y="159.9">differential impedance:90Ω±10 %</text>
<text x="56.9" y="161.9">common mode impedance:45Ω±10</text>
</g>
<g font-size="1.6">
<text x="254.3" y="6.7">VDD_3V3</text>
<text x="56.4" y="15.5">D5</text>
<text x="56.4" y="17.3">C2</text>
<text x="230.6" y="17.3">E20</text>
<text x="56.4" y="20.9">D6</text>
<text x="56.4" y="22.6">B2</text>
<text x="154.2" y="22.6">D26</text>
<text x="230.6" y="20.9">F18</text>
<text x="230.6" y="19.1">E18</text>
<text x="56.4" y="24.4">C4</text>
<text x="56.4" y="26.2">C3</text>
<text x="56.4" y="29.8">C5</text>
<text x="154.2" y="24.4">D28</text>
<text x="154.2" y="29.8">AA3</text>
<text x="230.6" y="24.4">D23</text>
<text x="230.6" y="26.2">F19</text>
<text x="230.6" y="29.8">D20</text>
<text x="56.4" y="31.5">A3</text>
<text x="56.4" y="35.1">A4</text>
<text x="154.2" y="33.3">AB9</text>
<text x="230.6" y="35.1">G21</text>
<text x="56.4" y="36.9">B5</text>
<text x="56.4" y="38.6">B4</text>
<text x="56.4" y="40.4">B3</text>
<text x="230.6" y="36.9">D24</text>
<text x="52.8" y="56.4">W9</text>
<text x="52.8" y="58.2">V9</text>
<text x="52.8" y="61.8">U6</text>
<text x="52.8" y="63.5">V6</text>
<text x="52.8" y="65.3">U7</text>
<text x="152.4" y="65.3">Y1</text>
<text x="235.9" y="65.3">AD12</text>
<text x="52.8" y="67.1">V7</text>
<text x="52.8" y="70.6">U5</text>
<text x="152.4" y="67.1">V2</text>
<text x="235.9" y="67.1">AC12</text>
<text x="52.8" y="72.4">V5</text>
<text x="52.8" y="76">W2</text>
<text x="52.8" y="77.8">Y2</text>
<text x="235.9" y="72.4">AB10</text>
<text x="235.9" y="77.8">AE12</text>
<text x="235.9" y="76">AF12</text>
<text x="52.8" y="79.5">V3</text>
<text x="52.8" y="81.3">V4</text>
<text x="235.9" y="83.1">AD11</text>
<text x="235.9" y="81.3">AC11</text>
<text x="52.8" y="86.6">V1</text>
<text x="52.8" y="88.4">U4</text>
<text x="85.3" y="87.4">VDD_3V3</text>
<text x="154.2" y="106.2">C18</text>
<text x="154.2" y="111.5">A21</text>
<text x="154.2" y="109.8">AF4</text>
<text x="154.2" y="115.1">D17</text>
<text x="244.8" y="115.1">AG16</text>
<text x="244.8" y="116.9">AH16</text>
<text x="244.8" y="120.4">AG17</text>
<text x="244.8" y="122.2">AH17</text>
<text x="244.8" y="124">AG18</text>
<text x="244.8" y="125.8">AH18</text>
<text x="56.4" y="131.1">D27</text>
<text x="56.4" y="129.3">C28</text>
<text x="244.8" y="127.5">AG19</text>
<text x="244.8" y="129.3">AH19</text>
<text x="244.8" y="136.4">F17</text>
<text x="244.8" y="134.7">C25</text>
<text x="155.9" y="143.5">F12</text>
<text x="244.8" y="140">B21</text>
<text x="244.8" y="141.8">B20</text>
<text x="155.9" y="148.9">E14</text>
<text x="155.9" y="145.3">B12</text>
<text x="155.9" y="152.4">B13</text>
<text x="155.9" y="150.7">A12</text>
<text x="155.9" y="154.2">A11</text>
<text x="155.9" y="161.3">G12</text>
<text x="155.9" y="159.5">G14</text>
<text x="155.9" y="157.8">A13</text>
<text x="51" y="164.9">AE11</text>
<text x="51" y="166.7">AF11</text>
<text x="155.9" y="164.9">C15</text>
<text x="155.9" y="166.7">A18</text>
<text x="51" y="172">AC10</text>
<text x="155.9" y="170.2">F14</text>
<text x="155.9" y="168.4">A19</text>
<text x="155.9" y="173.8">B18</text>
<text x="51" y="175.5">AF2</text>
<text x="155.9" y="177.3">A16</text>
<text x="155.9" y="175.5">F15</text>
<text x="155.9" y="180.9">C14</text>
<text x="155.9" y="182.7">D14</text>
<text x="254.1" y="197.8">Title:</text>
<text x="230.3" y="202.6">Size:</text>
<text x="237.4" y="202.6">Document Number:</text>
<text x="283.6" y="202.6">Rev:</text>
<text x="230.3" y="207.2">Draw By: WangPeng</text>
<text x="248.9" y="207.2">Date: Monday, December 24, 2018</text>
<text x="280.9" y="207.2">Sheet: 10 of 19</text>
</g>
<g font-size="1.6" fill="#000080">
<text x="26.1" y="13.1">U4-7</text>
<text x="211.6" y="15.6">U4-19</text>
<text x="236.5" y="17.3">R200</text>
<text x="245.4" y="17.3">22R</text>
<text x="117.3" y="19.1">U4-27</text>
<text x="236.5" y="19.1">R199</text>
<text x="245.4" y="19.1">22R</text>
<text x="247.1" y="26.2">R192</text>
<text x="248.9" y="29.8">4.7K</text>
<text x="256" y="26.2">R180JTAG_TDO</text>
<text x="256" y="29.8">4.7K JTAG_TRSTn</text>
<text x="247.1" y="35.1">R189</text>
<text x="247.1" y="36.9">4.7K</text>
<text x="23.1" y="45.8">AM5729BABCXEAR</text>
<text x="117.3" y="44">AM5729BABCXEAR</text>
<text x="211.6" y="42.2">AM5729BABCXEAR</text>
<text x="26.7" y="54.7">U4-6</text>
<text x="69.3" y="58.2">R96</text>
<text x="78.2" y="58.2">22R</text>
<text x="78.2" y="56.5">22R</text>
<text x="117.3" y="56.5">U4-11</text>
<text x="69.3" y="65.3">R94</text>
<text x="69.3" y="63.6">R93</text>
<text x="69.3" y="61.8">R92</text>
<text x="78.2" y="65.3">22R</text>
<text x="78.2" y="63.6">22R</text>
<text x="78.2" y="61.8">22R</text>
<text x="213.4" y="61.8">U4-17</text>
<text x="69.3" y="67.1">R95</text>
<text x="78.2" y="67.1">22R</text>
<text x="117.3" y="77.8">AM5729BABCXEAR</text>
<text x="241.8" y="72.5">R119</text>
<text x="250.7" y="72.5">10K</text>
<text x="60.5" y="88.5">R134</text>
<text x="60.5" y="86.7">R24</text>
<text x="69.3" y="88.5">1.5K</text>
<text x="69.3" y="86.7">10K</text>
<text x="213.4" y="88.5">AM5729BABCXEAR</text>
<text x="26.7" y="93.8">AM5729BABCXEAR</text>
<text x="117.3" y="100.9">U4-21</text>
<text x="213.4" y="113.4">U4-8</text>
<text x="26.7" y="124">U4-9</text>
<text x="117.3" y="127.6">AM5729BABCXEAR</text>
<text x="26.7" y="140">AM5729BABCXEAR</text>
<text x="117.3" y="141.8">U4-13</text>
<text x="213.4" y="145.4">AM5729BABCXEAR</text>
<text x="28.4" y="161.4">U4-29</text>
<text x="161.8" y="166.7">R607</text>
<text x="170.7" y="166.7">33R</text>
<text x="161.8" y="168.5">R608</text>
<text x="170.7" y="168.5">33R</text>
<text x="76.5" y="177.4">R112</text>
<text x="76.5" y="179.1">10K</text>
<text x="28.4" y="182.7">AM5729BABCXEAR</text>
<text x="117.3" y="186.2">AM5729BABCXEAR</text>
</g>
<g font-size="1.6" fill="#004080">
<text x="35.7" y="16.6">VIN2A_D12/RGMII1_TXC</text>
<text x="33.9" y="18.4">VIN2A_D13/RGMII1_TXCTL</text>
<text x="34.9" y="22">VIN2A_D17/RGMII1_TXD0</text>
<text x="34.9" y="23.7">VIN2A_D16/RGMII1_TXD1</text>
<text x="142.7" y="23.7">UART2_TXD</text>
<text x="224.1" y="20.2">RTCK</text>
<text x="225.1" y="22">TMS</text>
<text x="225.3" y="18.4">TCK</text>
<text x="34.9" y="25.5">VIN2A_D15/RGMII1_TXD2</text>
<text x="34.9" y="27.3">VIN2A_D14/RGMII1_TXD3</text>
<text x="142.5" y="25.5">UART2_RXD</text>
<text x="225.1" y="27.3">TDO</text>
<text x="225.9" y="25.5">TDI</text>
<text x="33.7" y="32.6">VIN2A_D19/RGMII1_RXCTL</text>
<text x="35.6" y="30.8">VIN2A_D18/RGMII1_RXC</text>
<text x="125" y="30.8">MCASP5_ACLKX/PR2_PRU1_R30_1</text>
<text x="127.1" y="34.4">MCASP5_FSX/PR2_PRU1_R31_2</text>
<text x="223.4" y="30.8">TRSTn</text>
<text x="34.7" y="36.2">VIN2A_D23/RGMII1_RXD0</text>
<text x="34.7" y="38">VIN2A_D22/RGMII1_RXD1</text>
<text x="34.7" y="39.7">VIN2A_D21/RGMII1_RXD2</text>
<text x="34.7" y="41.5">VIN2A_D20/RGMII1_RXD3</text>
<text x="224" y="36.2">EMU0</text>
<text x="224" y="38">EMU1</text>
<text x="39.2" y="59.3">RGMII0_TXCTL</text>
<text x="41.1" y="57.5">RGMII0_TXC</text>
<text x="40.2" y="62.8">RGMII0_TXD0</text>
<text x="40.2" y="64.6">RGMII0_TXD1</text>
<text x="40.2" y="66.4">RGMII0_TXD2</text>
<text x="40.2" y="68.2">RGMII0_TXD3</text>
<text x="40.9" y="71.7">RGMII0_RXC</text>
<text x="126" y="66.4">UART3_TXD/PR1_MII0_MR0CLK</text>
<text x="127.8" y="68.2">UART3_RXD/PR1_MII0_RXDV</text>
<text x="226.3" y="68.2">USB1_DM</text>
<text x="226.5" y="66.4">USB1_DP</text>
<text x="39" y="73.5">RGMII0_RXCTL</text>
<text x="40" y="77.1">RGMII0_RXD0</text>
<text x="221" y="73.5">USB1_DRVVBUS</text>
<text x="225.4" y="77.1">USB_RXN0</text>
<text x="40" y="78.8">RGMII0_RXD1</text>
<text x="40" y="80.6">RGMII0_RXD2</text>
<text x="40" y="82.4">RGMII0_RXD3</text>
<text x="225.4" y="78.8">USB_RXP0</text>
<text x="225.5" y="82.4">USB_TXN0</text>
<text x="41.2" y="87.7">MDIO_MCLK</text>
<text x="44.5" y="89.5">MDIO_D</text>
<text x="225.6" y="84.2">USB_TXP0</text>
<text x="130.3" y="107.3">MCASP4_ACLKX/SPI3_SCLK</text>
<text x="134.6" y="112.6">MCASP4_FSX/SPI3_D1</text>
<text x="139.1" y="110.9">VIN1A_D15/GPIO</text>
<text x="132.5" y="116.2">MCASP4_AXR1/SPI3_CS0</text>
<text x="230.3" y="116.2">HDMI1_CLOCKX</text>
<text x="230.3" y="118">HDMI1_CLOCKY</text>
<text x="230.6" y="121.5">HDMI1_DATA0X</text>
<text x="230.6" y="123.3">HDMI1_DATA0Y</text>
<text x="230.6" y="125.1">HDMI1_DATA1X</text>
<text x="34.2" y="130.4">UART2_RTSn/UART3_TXD</text>
<text x="230.6" y="126.9">HDMI1_DATA1Y</text>
<text x="230.6" y="128.6">HDMI1_DATA2X</text>
<text x="230.6" y="130.4">HDMI1_DATA2Y</text>
<text x="34" y="132.2">UART2_CTSn/UART3_RXD</text>
<text x="221.4" y="137.5">I2C2_SCL/HDMI1_DDC_SDA</text>
<text x="221.4" y="135.7">I2C2_SDA/HDMI1_DDC_SCL</text>
<text x="226.4" y="141.1">SPI1_CS2/HDMI_HPD</text>
<text x="226.4" y="142.9">SPI1_CS3/HDMI_CEC</text>
<text x="127.4" y="144.6">MCASP1_AXR1/PR2_MII_MT0_CLK</text>
<text x="128.7" y="150">MCASP1_AXR12/PR2_MII0_TXD0</text>
<text x="129.4" y="146.4">MCASP1_AXR8/PR2_MII0_TXEN</text>
<text x="128.7" y="153.5">MCASP1_AXR10/PR2_MII0_TXD2</text>
<text x="128.7" y="151.7">MCASP1_AXR11/PR2_MII0_TXD1</text>
<text x="129.6" y="155.3">MCASP1_AXR9/PR2_MII0_TXD3</text>
<text x="126.3" y="158.9">MCASP1_AXR13/PR2_MII_MR0_CLK</text>
<text x="128.4" y="160.6">MCASP1_AXR14/PR2_MII0_RXDV</text>
<text x="41.3" y="167.7">USB2_DM</text>
<text x="41.6" y="166">USB2_DP</text>
<text x="129.3" y="162.4">MCASP1_AXR0/PR2_MII0_RXER</text>
<text x="129.4" y="166">MCASP2_AXR2/PR2_MII0_RXD0</text>
<text x="130.5" y="167.7">MCASP2_FSX/PR2_MII0_RXD1</text>
<text x="36.1" y="173.1">USB2_DRVVBUS</text>
<text x="128.4" y="169.5">MCASP2_ACLKX/PR2_MII0_RXD2</text>
<text x="128.5" y="171.3">MCASP1_AXR15/PR2_MII0_RXD3</text>
<text x="36" y="176.6">VIN1A_D12/GPIO</text>
<text x="127.9" y="178.4">MCASP2_AXR3/PR2_MII0_RXLINK</text>
<text x="129.3" y="174.9">MCASP3_ACLKX/PR2_MII0_CRS</text>
<text x="131.5" y="176.6">MCASP3_FSX/PR2_MII0_COL</text>
<text x="126" y="182">MCASP1_ACLKX/PR2_MDIO_MDCLK</text>
<text x="129.4" y="183.8">MCASP1_FSX/PR2_MDIO_DATA</text>
</g>
<g font-size="1.6" fill="#f00">
<text x="77.7" y="16.3">D5_GPIO4_13</text>
<text x="90.1" y="16.3">[14]</text>
<text x="259.9" y="17.3">JTAG_TCK</text>
<text x="72.9" y="21.6">D6_EHRPWM3A</text>
<text x="77.7" y="18">C2_GPIO4_14</text>
<text x="87.1" y="21.6">[14]</text>
<text x="90.1" y="18">[14]</text>
<text x="171.9" y="23.4">MMC4_DATA1</text>
<text x="184.4" y="23.4">[15]</text>
<text x="259.9" y="20.8">JTAG_TMS</text>
<text x="259.9" y="19">JTAG_RTCK</text>
<text x="273.3" y="18">JTAG_TCK</text>
<text x="273.3" y="19.8">JTAG_RTCK</text>
<text x="273.3" y="21.6">JTAG_TMS</text>
<text x="283.2" y="18">[5]</text>
<text x="283.2" y="21.6">[5]</text>
<text x="284.5" y="19.8">[5]</text>
<text x="74.1" y="26.9">C3_GPIO4_15</text>
<text x="86.6" y="26.9">[14]</text>
<text x="171.9" y="25.2">MMC4_DATA0</text>
<text x="184.4" y="25.2">[15]</text>
<text x="259.9" y="24.4">JTAG_TDI</text>
<text x="273.3" y="25.2">JTAG_TDI</text>
<text x="273.3" y="26.9">JTAG_TDO</text>
<text x="282.7" y="25.2">[5]</text>
<text x="283.4" y="26.9">[5]</text>
<text x="72.9" y="30.5">C5_EHRPWM3B</text>
<text x="74.1" y="32.3">A3_GPIO4_27</text>
<text x="86.4" y="32.3">[14]</text>
<text x="87.1" y="30.5">[14]</text>
<text x="259.9" y="35">JTAG_EMU0</text>
<text x="273.3" y="30.5">JTAG_TRSTn</text>
<text x="273.3" y="35.8">JTAG_EMU0</text>
<text x="284.5" y="35.8">[5]</text>
<text x="285" y="30.5">[5]</text>
<text x="74.1" y="41.2">B3_GPIO4_28</text>
<text x="74.1" y="39.4">B4_GPIO4_29</text>
<text x="86.4" y="41.2">[14]</text>
<text x="86.4" y="39.4">[14]</text>
<text x="259.9" y="36.8">JTAG_EMU1</text>
<text x="273.3" y="37.6">JTAG_EMU1</text>
<text x="284.5" y="37.6">[5]</text>
<text x="59" y="58.2">MII0_TX_EN</text>
<text x="59" y="56.4">MII0_TX_CLKR97</text>
<text x="83.6" y="58.9">RGMII0_TXCTL</text>
<text x="83.6" y="57.2">RGMII0_TXC</text>
<text x="94.9" y="57.2">[16]</text>
<text x="96.7" y="58.9">[16]</text>
<text x="59" y="63.5">MII0_TXD1</text>
<text x="59" y="65.3">MII0_TXD2</text>
<text x="59" y="61.7">MII0_TXD0</text>
<text x="83.6" y="64.3">RGMII0_TXD1</text>
<text x="83.6" y="62.5">RGMII0_TXD0</text>
<text x="95.8" y="64.3">[16]</text>
<text x="95.8" y="62.5">[16]</text>
<text x="59" y="67">MII0_TXD3</text>
<text x="71.5" y="71.6">RGMII0_RXC</text>
<text x="83.2" y="71.6">[16]</text>
<text x="83.6" y="66.1">RGMII0_TXD2</text>
<text x="83.6" y="67.8">RGMII0_TXD3</text>
<text x="95.8" y="66.1">[16]</text>
<text x="95.8" y="67.8">[16]</text>
<text x="167.5" y="66.2">GPIO5_19</text>
<text x="167.5" y="68">GPIO5_18</text>
<text x="176.9" y="66.2">[16]</text>
<text x="176.9" y="68">[17]</text>
<text x="254.1" y="68">USB1_DM</text>
<text x="254.1" y="66.2">USB1_DP</text>
<text x="263.3" y="66.2">[17]</text>
<text x="263.5" y="68">[17]</text>
<text x="71.5" y="73.3">RGMII0_RXCTL</text>
<text x="71.5" y="76.9">RGMII0_RXD0</text>
<text x="84.1" y="76.9">[16]</text>
<text x="85" y="73.3">[16]</text>
<text x="245.7" y="76.9">USB_RXN0</text>
<text x="256" y="76.9">[17]</text>
<text x="71.5" y="78.7">RGMII0_RXD1</text>
<text x="71.5" y="82.2">RGMII0_RXD3</text>
<text x="71.5" y="80.5">RGMII0_RXD2</text>
<text x="84.1" y="78.7">[16]</text>
<text x="84.1" y="82.2">[16]</text>
<text x="84.1" y="80.5">[16]</text>
<text x="245.4" y="82.1">USB_TXN0</text>
<text x="245.4" y="83.8">USB_TXP0</text>
<text x="245.7" y="78.7">USB_RXP0</text>
<text x="255.1" y="83.8">[17]</text>
<text x="255.3" y="82.1">[17]</text>
<text x="255.9" y="78.7">[17]</text>
<text x="57.3" y="86.7">MCLK</text>
<text x="57.3" y="88.4">MDIO</text>
<text x="71.1" y="92.7">MDIO_CLK</text>
<text x="72.7" y="94.7">MDIO_D</text>
<text x="80.9" y="94.7">[16]</text>
<text x="81.3" y="92.7">[16]</text>
<text x="172.8" y="107.1">C18_UART8_RXD</text>
<text x="188.1" y="107.1">[14]</text>
<text x="172.5" y="112.3">A21_UART8_TXD</text>
<text x="187.2" y="112.3">[14]</text>
<text x="172.5" y="115.8">D17_UART8_RTSN</text>
<text x="188.8" y="115.8">[14]</text>
<text x="264.9" y="115.8">HDMI_CLKN</text>
<text x="264.9" y="117.6">HDMI_CLKP</text>
<text x="276.1" y="117.6">[19]</text>
<text x="276.3" y="115.8">[19]</text>
<text x="264.9" y="121.2">HDMI_DATA0N</text>
<text x="264.9" y="123">HDMI_DATA0P</text>
<text x="264.9" y="124.7">HDMI_DATA1N</text>
<text x="278.1" y="123">[19]</text>
<text x="278.3" y="121.2">[19]</text>
<text x="278.3" y="124.7">[19]</text>
<text x="84.8" y="131.8">MMC4_DATA2</text>
<text x="84.8" y="130.1">MMC4_DATA3</text>
<text x="97.3" y="131.8">[15]</text>
<text x="97.3" y="130.1">[15]</text>
<text x="264.9" y="126.5">HDMI_DATA1P</text>
<text x="264.9" y="128.3">HDMI_DATA2N</text>
<text x="264.9" y="130.1">HDMI_DATA2P</text>
<text x="278.1" y="126.5">[19]</text>
<text x="278.1" y="130.1">[19]</text>
<text x="278.3" y="128.3">[19]</text>
<text x="264.7" y="135.6">HDMI_DDC_SCL</text>
<text x="264.9" y="137.2">HDMI_DDC_SDA</text>
<text x="279.5" y="135.6">[19]</text>
<text x="279.9" y="137.2">[19]</text>
<text x="263.1" y="142.5">HDMI_DDC_CEC</text>
<text x="263.5" y="140.9">HDMI_DDC_HPD</text>
<text x="278.3" y="142.5">[19]</text>
<text x="278.6" y="140.9">[19]</text>
<text x="172.3" y="149.8">E14_GPIO4_18</text>
<text x="172.3" y="144.5">F12_GPIO5_3</text>
<text x="172.5" y="146.1">B12_SPI3_SCLK</text>
<text x="184.6" y="144.5">[14]</text>
<text x="185.4" y="149.8">[14]</text>
<text x="186.7" y="146.1">[14]</text>
<text x="170.7" y="151.4">A12_SPI3_CS0</text>
<text x="172.3" y="153.4">B13_SPI3_D0</text>
<text x="172.3" y="155.1">A11_SPI3_D1</text>
<text x="183.8" y="151.4">[14]</text>
<text x="184.4" y="153.4">[14]</text>
<text x="184.4" y="155.1">[14]</text>
<text x="172.5" y="160.3">G14_TIMER11</text>
<text x="172.5" y="158.5">A13_TIMER10</text>
<text x="184.7" y="158.5">[14]</text>
<text x="184.9" y="160.3">[14]</text>
<text x="78.1" y="167.6">USB2_DM</text>
<text x="78.1" y="165.8">USB2_DP</text>
<text x="87.3" y="165.8">[17]</text>
<text x="87.5" y="167.6">[17]</text>
<text x="172.3" y="162.2">G12_GPIO5_2</text>
<text x="177.8" y="167.4">MCASP2_FSX</text>
<text x="184.7" y="162.2">[14]</text>
<text x="190.1" y="167.4">[15]</text>
<text x="81.8" y="172.7">USB2_DRVVBUS</text>
<text x="96.7" y="172.7">[17]</text>
<text x="174.2" y="171">F14_TIMER12</text>
<text x="177.8" y="169.2">MCASP2_ACLKX</text>
<text x="186.5" y="171">[14]</text>
<text x="192.2" y="169.2">[15]</text>
<text x="170.7" y="183.4">D14_MCASP1_FSX</text>
<text x="170.7" y="181.6">C14_MCASP1_ACLKX</text>
<text x="186.9" y="183.4">[14]</text>
<text x="189" y="181.6">[14]</text>
</g>
<g font-size="1.6" fill="#800000">
<text x="231.1" y="204">A3</text>
<text x="254.3" y="204">10 AM572x Interface 1</text>
<text x="285.4" y="204.6">02</text>
</g>
</svg>
